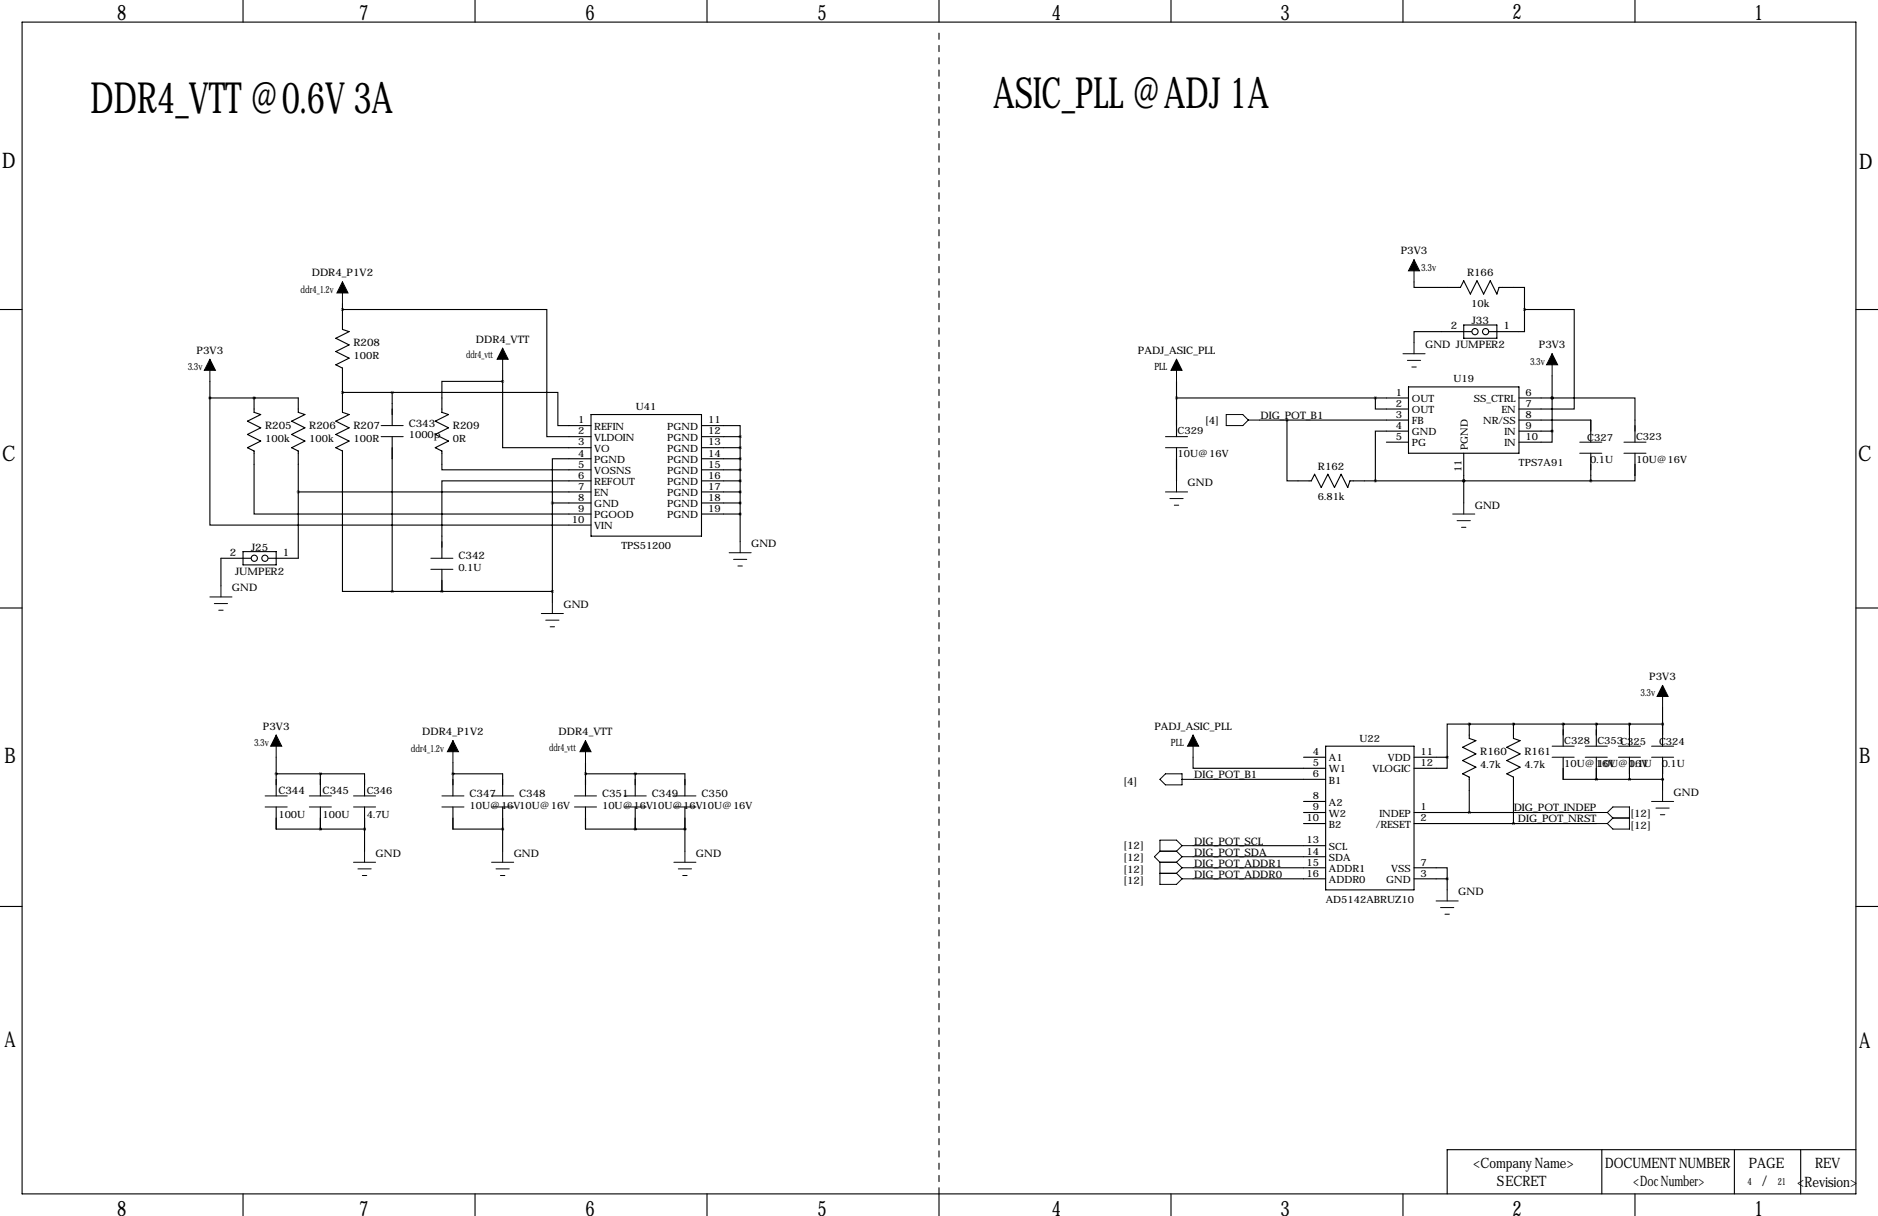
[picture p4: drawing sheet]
<svg xmlns="http://www.w3.org/2000/svg" width="432mm" height="279mm" viewBox="0 0 432 279" stroke-linecap="round" stroke-linejoin="round" font-family="sans-serif">
<g fill="none" stroke="#000" stroke-width=".25">
<path d="M5.1 5.1h421.6v269.2h-421.6zM55.9 0v5.1M109.2 0v5.1M162.6 0v5.1M215.9 0v5.1M269.2 0v5.1M322.6 0v5.1M375.9 0v5.1M0 71.1h5.1M78.7 69.8v5.9l1.6 .5-3.1 1.5 3.1 1.5-3.1 1.6 3.1 1.5-3.1 1.5 1.5 .8v10.1l1.6 .5-3.1 1.6 3.1 1.5-3.1 1.5 3.1 1.5-3.1 1.6 1.5 .7v32.3h11.5M78.7 71.1h47v29.2h10.2M325.1 64.8v1.2h10.7l.7-1.5 1.6 3.1 1.5-3.1 1.5 3.1 1.5-3.1 1.6 3.1 .5-1.6h5.8v5.1"/>
<path d="M336.5 74.7h7.7v3h-7.7zM338.3 76.2h-13.2v2.5M350.5 71.1h11.4v22.9h-12.7M350.5 71.1v5.1h-8.1M426.7 71.1h5.1M48.3 91.4v29.3h87.6M48.3 91.4h20.3v3.3l1.5 .5-3 1.6 3 1.5-3 1.5 3 1.5-3 1.6 1.5 .7v24.7h-6.9M48.3 87.6v3.8M58.4 91.4h.1M58.4 91.4v3.3l1.5 .5-3 1.6 3 1.5-3 1.5 3 1.5-3 1.6 1.5 .7v14.5h77.5M78.7 90.2h11.5M90.2 90.2h38.1v7.6h7.6"/>
<path d="M90.2 90.2v7.6M115.6 87.6h-14v7.1l1.5 .5-3 1.6 3 1.5-3 1.5 3 1.5-3 1.6 1.5 .7v4.3h34.3M115.6 87.6v15.3h20.3M115.6 85.1v2.5M135.9 95.2h25.4v28h-25.4zM161.3 97.8h8.9v2.5M270.5 91.4h53.3M270.5 87.6v12.7M289.6 96.5h34.2M295.9 96.5v14h5.6l.8-1.5 1.5 3 1.5-3 1.5 3 1.6-3 1.5 3 .5-1.5h55.4M316.2 91.4v2.6h7.6M323.8 99.1h-7.6v11.4"/>
<path d="M323.8 88.9h25.4v15.2h-25.4zM349.2 91.4h7.7M349.2 96.5h16.6v5.1M349.2 99.1h7.7M356.9 99.1v2.5h-7.7M356.9 91.4h19v10.2M356.9 91.4h.1M356.9 86.4v12.7M68.6 113h67.3M90.2 100.3v35.6M127 115.6h8.9M127 115.6v22.8"/>
<path d="M135.9 105.4h-8.9v10.2M135.9 110.5h-34.3v17.8M161.3 100.3h8.9M161.3 102.9h8.9M161.3 105.4h8.9M161.3 107.9h8.9M161.3 110.5h8.9M161.3 113h8.9M161.3 115.6h8.9M161.3 118.1h8.9M170.2 100.3v24.2M270.5 102.9v7.6"/>
<path d="M318.8 101.6h5M336.5 110.5h.1M336.5 104.1v11.5M365.8 104.1v6.4M375.9 104.1v6.4h-10.1M0 139.7h5.1M55.9 126.7h7.6v3.1h-7.6zM57.7 128.3h-6.9v6.3M90.2 135.9h36.8M101.6 135.9h.1M101.6 130.8v5.1M426.7 139.7h5.1"/>
<path d="M63.5 177.8h.1M63.5 174v8.9M63.5 177.8h20.3v5.1M73.7 177.8h.1M73.7 177.8v5.1M104.1 177.8h.1M104.1 177.8h11.5v5.1M104.1 175.3v7.6M134.6 177.8h.1M134.6 177.8h22.9v5.1M134.6 175.3v7.6M146 177.8h.1"/>
<path d="M146 177.8v5.1M274.3 174v2.5h30.5M274.3 179.1h30.5M299.7 174h5.1M304.8 171.4h20.3v33.1h-20.3zM325.1 174h7.6M332.7 174v2.5h-7.6M337.8 166.4h.1M337.8 166.4h-5.1v7.6M337.8 166.4v3.3l1.5 .5-3 1.5 3 1.5-3 1.6 3 1.5-3 1.5 1.5 .8v8.1M337.8 166.4h44.5M348 166.4h.1"/>
<path d="M348 166.4v3.3l1.5 .5-3 1.5 3 1.5-3 1.6 3 1.5-3 1.5 1.5 .8v10.6M359.4 166.4h.1M359.4 174v5.1h22.9M359.4 166.4v5M367 179.1h.1M367 166.4h.1M367 166.4v5M367 174v5.1M374.6 179.1h.1M374.6 166.4h.1M374.6 166.4v5M374.6 174v5.1"/>
<path d="M382.3 166.4h.1M382.3 179.1h.1M382.3 162.6v8.8M382.3 174v7.6M63.5 185.4v5.1h20.3M73.7 190.5h.1M73.7 185.4v5.1M83.8 190.5h.1M83.8 185.4v10.2M104.1 185.4v5.1h11.5M115.6 190.5h.1M115.6 185.4v10.2"/>
<path d="M134.6 185.4v5.1h22.9M146 190.5h.1M146 185.4v5.1M157.5 190.5h.1M157.5 185.4v10.2M274.3 199.4h30.5M274.3 194.3h30.5M274.3 196.8h30.5M299.7 186.7h5.1M299.7 189.2h5.1M299.7 184.1h5.1M325.1 199.4h7.6v2.5"/>
<path d="M325.1 186.7h41.9M325.1 189.2h41.9M0 208.3h5.1M274.3 201.9h30.5M325.1 201.9h7.6M332.7 201.9v2.6M426.7 208.3h5.1M55.9 274.3v5.1M109.2 274.3v5.1M162.6 274.3v5.1M215.9 274.3v5.1M269.2 274.3v5.1"/>
<path d="M322.6 274.3v5.1M368.3 264.2v10.1M375.9 274.3v5.1M398.8 264.2v10.1M414 264.2v10.1M426.7 264.2h-94v10.1"/>
<circle cx="339.1" cy="76.2" r=".71"/>
<circle cx="341.6" cy="76.2" r=".71"/>
<circle cx="58.5" cy="128.3" r=".71"/>
<circle cx="60.9" cy="128.3" r=".71"/>
</g>
<path d="M215.9 7.6v266.7" fill="none" stroke="#000" stroke-width=".25" stroke-dasharray="1.4 1.4"/>
<g fill="none" stroke="#000" stroke-width=".23">
<path d="M325.1 59.7v5.1M78.7 64.8v5M325.1 78.7v2.6M48.3 82.5v5.1M87.6 97.8h5.1M115.6 80v5.1M270.5 82.5v5.1M281.9 95.2h3.9l1.2 1.3-1.2 1.3h-3.9zM287 96.5h2.6M322.6 81.3h5.1M323.6 82.8h3M324.6 84.3h1"/>
<path d="M356.9 81.3v5.1M87.6 100.3h5.1M268 100.3h5M268 102.9h5M268 113h5M269 114.6h3M270 116.1h1M270.5 110.5v2.5M334 118.1h5.1M335 119.6h3.1M336.5 115.6v2.5M363.2 104.1h5.1"/>
<path d="M363.2 101.6h5.1M373.4 104.1h5.1M373.4 101.6h5.1M48.3 137.2h5M49.3 138.7h3M50.8 134.6v2.6M99.1 128.3h5M99.1 130.8h5M127 138.4v2.6M167.6 127h5.1M168.7 128.5h3M169.7 130h1"/>
<path d="M170.2 124.5v2.5M336 121.2h1.1M50.3 140.2h1M124.5 141h5M125.5 142.5h3M126.5 144h1M382.3 157.5v5.1M63.5 168.9v5.1M104.1 170.2v5.1M134.6 170.2v5.1M268 177.8h3.8v2.5h-3.8l-1.3-1.2zM271.8 179.1h2.5"/>
<path d="M274.3 168.9v5.1M356.9 171.4h5M356.9 174h5M364.5 171.4h5.1M364.5 174h5.1M372.1 171.4h5.1M372.1 174h5.1M379.7 171.4h5.1M379.7 174h5.1M61 182.9h5M61 185.4h5M71.1 182.9h5.1"/>
<path d="M71.1 185.4h5.1M81.3 182.9h5.1M81.3 185.4h5.1M81.3 198.1h5.1M82.3 199.6h3M83.8 195.6v2.5M101.6 182.9h5.1M101.6 185.4h5.1M113 182.9h5.1M113 185.4h5.1M113 198.1h5.1M114 199.6h3.1"/>
<path d="M115.6 195.6v2.5M132.1 182.9h5.1M132.1 185.4h5.1M143.5 182.9h5.1M143.5 185.4h5.1M154.9 182.9h5.1M154.9 185.4h5.1M154.9 198.1h5.1M156 199.6h3M157.5 195.6v2.5M266.7 198.1h3.8M266.7 198.1v5.1h3.8l1.3-1.3"/>
<path d="M266.7 195.6h3.8M266.7 195.6l-1.3 1.2 1.3 1.3M270.5 195.6l1.3 1.2M270.5 198.1l1.3 1.3M271.8 194.3h2.5M271.8 194.3l-1.3-1.3h-3.8v2.6M271.8 194.3l-1.3 1.3M271.8 196.8h2.5M271.8 196.8l-1.3 1.3M271.8 199.4h2.5M271.8 199.4l-1.3 1.3M367 186.7h2.6"/>
<path d="M367 189.2h2.6M369.6 186.7l1.2-1.3h3.8v5.1h-3.8l-1.2-1.3M369.6 186.7l1.2 1.3M370.8 188h3.8M370.8 188l-1.2 1.2M379.7 184.1h5.1M380.7 185.7h3.1M381.8 187.2h1M382.3 181.6v2.5M83.3 201.2h1M115.1 201.2h1M157 201.2h1"/>
<path d="M266.7 200.7h3.8M270.5 200.7l1.3 1.2M271.8 201.9h2.5M330.2 207h5.1M331.2 208.5h3.1M332.2 210.1h1M332.7 204.5v2.5"/>
</g>
<path d="M325.1 59.7l1.3 2.5h-2.6zM78.7 64.8l1.3 2.5h-2.5zM48.3 82.5l1.2 2.6h-2.5zM115.6 80l1.2 2.5h-2.5zM270.5 82.5l1.3 2.6h-2.6zM356.9 81.3l1.2 2.5h-2.5zM382.3 157.5l1.2 2.5h-2.5zM63.5 168.9l1.3 2.5h-2.6zM104.1 170.2l1.3 2.5h-2.5zM134.6 170.2l1.3 2.5h-2.6zM274.3 168.9l1.3 2.5h-2.6z" fill="#000" stroke="#000" stroke-width=".23"/>
<path d="M48.2 91.4a.05 .05 0 0 0 .1 0 .05 .05 0 0 0-.1 0zM90.1 135.9a.05 .05 0 0 0 .1 0 .05 .05 0 0 0-.1 0zM78.7 90.2a.05 .05 0 0 0 .1 0 .05 .05 0 0 0-.1 0zM90.1 90.2a.05 .05 0 0 0 .1 0 .05 .05 0 0 0-.1 0zM78.7 71.1a.05 .05 0 0 0 .1 0 .05 .05 0 0 0-.1 0zM115.5 87.6a.05 .05 0 0 0 .1 0 .05 .05 0 0 0-.1 0zM73.6 177.8a.05 .05 0 0 0 .1 0 .05 .05 0 0 0-.1 0zM73.6 190.5a.05 .05 0 0 0 .1 0 .05 .05 0 0 0-.1 0zM115.5 190.5a.05 .05 0 0 0 .1 0 .05 .05 0 0 0-.1 0zM104.1 177.8a.05 .05 0 0 0 .1 0 .05 .05 0 0 0-.1 0zM146 177.8a.05 .05 0 0 0 .1 0 .05 .05 0 0 0-.1 0zM146 190.5a.05 .05 0 0 0 .1 0 .05 .05 0 0 0-.1 0zM332.7 201.9a.05 .05 0 0 0 .1 0 .05 .05 0 0 0-.1 0zM367 179.1a.05 .05 0 0 0 .1 0 .05 .05 0 0 0-.1 0zM374.6 179.1a.05 .05 0 0 0 .1 0 .05 .05 0 0 0-.1 0zM382.2 179.1a.05 .05 0 0 0 .1 0 .05 .05 0 0 0-.1 0zM367 166.4a.05 .05 0 0 0 .1 0 .05 .05 0 0 0-.1 0zM374.6 166.4a.05 .05 0 0 0 .1 0 .05 .05 0 0 0-.1 0zM332.7 174a.05 .05 0 0 0 .1 0 .05 .05 0 0 0-.1 0zM336.5 110.5a.05 .05 0 0 0 .1 0 .05 .05 0 0 0-.1 0zM316.2 110.5a.05 .05 0 0 0 .1 0 .05 .05 0 0 0-.1 0zM316.2 91.4a.05 .05 0 0 0 .1 0 .05 .05 0 0 0-.1 0zM382.2 166.4a.05 .05 0 0 0 .1 0 .05 .05 0 0 0-.1 0zM356.8 99.1a.05 .05 0 0 0 .1 0 .05 .05 0 0 0-.1 0zM336.5 110.5a.05 .05 0 0 0 .1 0 .05 .05 0 0 0-.1 0zM356.8 91.4a.05 .05 0 0 0 .1 0 .05 .05 0 0 0-.1 0zM356.8 91.4a.05 .05 0 0 0 .1 0 .05 .05 0 0 0-.1 0zM365.7 110.5a.05 .05 0 0 0 .1 0 .05 .05 0 0 0-.1 0z" fill="#000" stroke="#000" stroke-width=".63"/>
<g font-size="9.9">
<text x="20.8" y="25.9">DDR4_VTT @0.6V 3A</text>
<text x="228.3" y="24.9">ASIC_PLL @ADJ 1A</text>
</g>
<g font-size="4.9">
<text x="26.9" y="4.6">8</text>
<text x="82.5" y="4.6">7</text>
<text x="134.6" y="4.6">6</text>
<text x="188" y="4.6">5</text>
<text x="241.8" y="4.6">4</text>
<text x="294.4" y="4.6">3</text>
<text x="347.7" y="4.3">2</text>
<text x="403.4" y="4.6">1</text>
<text x=".5" y="38.6">D</text>
<text x="427.5" y="38.9">D</text>
<text x=".5" y="105.9">C</text>
<text x="427.2" y="105.9">C</text>
<text x="1" y="175.3">B</text>
<text x="427.5" y="175.3">B</text>
<text x="1" y="240.5">A</text>
<text x="427.5" y="240.8">A</text>
<text x="26.9" y="279.3">8</text>
<text x="82.5" y="279.3">7</text>
<text x="134.6" y="279.3">6</text>
<text x="188" y="279.3">5</text>
<text x="241.8" y="279.3">4</text>
<text x="294.4" y="279.3">3</text>
<text x="347.7" y="279.3">2</text>
<text x="403.4" y="279.3">1</text>
</g>
<g font-size="3.3">
<text x="338.7" y="268.3">&lt;Company Name&gt;</text>
<text x="369.1" y="268.5">DOCUMENT NUMBER</text>
<text x="402.1" y="268.5">PAGE</text>
<text x="417.3" y="268.5">REV</text>
<text x="344.2" y="272.5">SECRET</text>
<text x="375.5" y="272.5">&lt;Doc Number&gt;</text>
<text x="405.1" y="272.5">/</text>
<text x="413.2" y="272.6">&lt;Revision&gt;</text>
</g>
<g font-size="2.4">
<text x="322.1" y="58.4">P3V3</text>
<text x="71.7" y="63.5">DDR4_P1V2</text>
<text x="337.3" y="63.5">R166</text>
<text x="333.6" y="75.7">2</text>
<text x="338.4" y="74.4">J33</text>
<text x="345.7" y="75.7">1</text>
<text x="45.2" y="81.3">P3V3</text>
<text x="81.3" y="79.5">R208</text>
<text x="109.4" y="78.7">DDR4_VTT</text>
<text x="261.6" y="81.3">PADJ_ASIC_PLL</text>
<text x="327.7" y="80">GND JUMPER2</text>
<text x="353.8" y="80">P3V3</text>
<text x="61" y="98.6">R205</text>
<text x="71.1" y="98.6">R206</text>
<text x="81.3" y="98.6">R207</text>
<text x="94" y="98">C343</text>
<text x="104.1" y="98.6">R209</text>
<text x="277.1" y="97.5">[4]</text>
<text x="289.8" y="96.3">DIG_POT_B1</text>
<text x="303" y="107.9">R162</text>
<text x="273" y="111.8">GND</text>
<text x="339.1" y="116.8">GND</text>
<text x="172.7" y="125.7">GND</text>
<text x="52.9" y="127.8">2</text>
<text x="57.7" y="126.5">J25</text>
<text x="65" y="127.8">1</text>
<text x="105.4" y="128.5">C342</text>
<text x="53.3" y="135.9">GND</text>
<text x="54.1" y="132">JUMPER2</text>
<text x="129.5" y="139.7">GND</text>
<text x="379.2" y="156.2">P3V3</text>
<text x="60.5" y="167.6">P3V3</text>
<text x="265.4" y="167.6">PADJ_ASIC_PLL</text>
<text x="97.1" y="168.9">DDR4_P1V2</text>
<text x="128.4" y="168.9">DDR4_VTT</text>
<text x="340.4" y="173.5">R160</text>
<text x="350.5" y="173.5">R161</text>
<text x="274.6" y="178.8">DIG_POT_B1</text>
<text x="64" y="182.4">C344</text>
<text x="74.2" y="182.4">C345</text>
<text x="107.9" y="183.1">C347</text>
<text x="119.4" y="183.1">C348</text>
<text x="138.4" y="183.1">C351</text>
<text x="149.9" y="183.1">C349</text>
<text x="161.3" y="183.1">C350</text>
<text x="258.3" y="180.3">[4]</text>
<text x="384.8" y="182.9">GND</text>
<text x="348" y="186.4">DIG_POT_INDEP</text>
<text x="349" y="189">DIG_POT_NRST</text>
<text x="374.9" y="187.7">[12]</text>
<text x="374.9" y="190.4">[12]</text>
<text x="86.4" y="196.8">GND</text>
<text x="118.1" y="196.8">GND</text>
<text x="160" y="196.8">GND</text>
<text x="258.3" y="195">[12]</text>
<text x="258.3" y="197.8">[12]</text>
<text x="274.6" y="194.1">DIG_POT_SCL</text>
<text x="274.6" y="196.6">DIG_POT_SDA</text>
<text x="258.3" y="200.6">[12]</text>
<text x="258.3" y="203.1">[12]</text>
<text x="274.6" y="199.1">DIG_POT_ADDR1</text>
<text x="274.6" y="201.7">DIG_POT_ADDR0</text>
<text x="335.3" y="205.7">GND</text>
</g>
<g font-size="2.3">
<text x="326.8" y="62.2">3.3v</text>
<text x="69.1" y="67.3">ddr4_1.2v</text>
<text x="338.3" y="70.5">10k</text>
<text x="81.3" y="82.4">100R</text>
<text x="107.2" y="82.3">ddr4_vtt</text>
<text x="351.8" y="83.8">3.3v</text>
<text x="43.2" y="85.1">3.3v</text>
<text x="265.4" y="85.1">PLL</text>
<text x="334.2" y="87.9">U19</text>
<text x="146.2" y="94.2">U41</text>
<text x="320.9" y="90.9">1</text>
<text x="320.9" y="93.5">2</text>
<text x="324.6" y="92.4">OUT</text>
<text x="324.6" y="94.9">OUT</text>
<text x="338.9" y="92.4">SS_CTRL</text>
<text x="345.2" y="94.9">EN</text>
<text x="350.8" y="90.9">6</text>
<text x="350.8" y="93.5">7</text>
<text x="61" y="101.5">100k</text>
<text x="71.1" y="101.5">100k</text>
<text x="81.3" y="101.5">100R</text>
<text x="94" y="100.7">1000p</text>
<text x="104.1" y="101.5">0R</text>
<text x="132.9" y="97.3">1</text>
<text x="132.9" y="99.8">2</text>
<text x="136.7" y="98.7">REFIN</text>
<text x="136.7" y="101.3">VLDOIN</text>
<text x="153.4" y="98.7">PGND</text>
<text x="153.4" y="101.3">PGND</text>
<text x="162.8" y="97.3">11</text>
<text x="162.8" y="99.8">12</text>
<text x="270.8" y="99.8">C329</text>
<text x="320.9" y="96">3</text>
<text x="320.9" y="98.6">4</text>
<text x="320.9" y="101.1">5</text>
<text x="324.6" y="97.5">FB</text>
<text x="324.6" y="100">GND</text>
<text x="341" y="97.5">NR/SS</text>
<text x="345.9" y="100">IN</text>
<text x="350.8" y="96">8</text>
<text x="350.8" y="98.6">9</text>
<text x="350.8" y="101.1">10</text>
<text x="364.9" y="101.2">C327</text>
<text x="376.2" y="101.1">C323</text>
<text x="132.9" y="102.4">3</text>
<text x="132.9" y="104.9">4</text>
<text x="132.9" y="107.4">5</text>
<text x="136.7" y="103.8">VO</text>
<text x="136.7" y="106.4">PGND</text>
<text x="153.4" y="103.8">PGND</text>
<text x="153.4" y="106.4">PGND</text>
<text x="162.8" y="102.4">13</text>
<text x="162.8" y="104.9">14</text>
<text x="162.8" y="107.4">15</text>
<text x="270.8" y="105">10U@16V</text>
<text x="324.6" y="102.6">PG</text>
<text x="337.5" y="103.4" transform="rotate(-90 337.5 103.4)">PGND</text>
<text x="345.9" y="102.6">IN</text>
<text x="349.2" y="107.1">TPS7A91</text>
<text x="365.6" y="106.4">0.1U</text>
<text x="376.2" y="106.3">10U@16V</text>
<text x="132.9" y="110">6</text>
<text x="132.9" y="112.5">7</text>
<text x="136.7" y="108.9">VOSNS</text>
<text x="136.7" y="111.4">REFOUT</text>
<text x="136.7" y="114">EN</text>
<text x="153.4" y="108.9">PGND</text>
<text x="153.4" y="111.4">PGND</text>
<text x="153.4" y="114">PGND</text>
<text x="162.8" y="110">16</text>
<text x="162.8" y="112.5">17</text>
<text x="336" y="108.6" transform="rotate(-90 336 108.6)">11</text>
<text x="132.9" y="115.1">8</text>
<text x="132.9" y="117.6">9</text>
<text x="136.7" y="116.5">GND</text>
<text x="136.7" y="119.1">PGOOD</text>
<text x="153.4" y="116.5">PGND</text>
<text x="153.4" y="119.1">PGND</text>
<text x="162.8" y="115.1">18</text>
<text x="162.8" y="117.6">19</text>
<text x="303" y="114.9">6.81k</text>
<text x="131.5" y="120.1">10</text>
<text x="136.7" y="121.6">VIN</text>
<text x="105.4" y="131.2">0.1U</text>
<text x="142.9" y="126.1">TPS51200</text>
<text x="377.2" y="160">3.3v</text>
<text x="58.4" y="171.4">3.3v</text>
<text x="94.5" y="172.7">ddr4_1.2v</text>
<text x="126.2" y="172.5">ddr4_vtt</text>
<text x="269.2" y="171.4">PLL</text>
<text x="301.9" y="173.5">4</text>
<text x="312.6" y="170.4">U22</text>
<text x="326.6" y="173.5">11</text>
<text x="359.7" y="170.9">C328</text>
<text x="367.3" y="170.9">C353C325</text>
<text x="381.5" y="171.1">C324</text>
<text x="301.9" y="176">5</text>
<text x="301.9" y="178.6">6</text>
<text x="305.6" y="174.9">A1</text>
<text x="305.6" y="177.5">W1</text>
<text x="315.6" y="177.5">VLOGIC</text>
<text x="319.1" y="174.9">VDD</text>
<text x="326.6" y="176">12</text>
<text x="340.4" y="176.4">4.7k</text>
<text x="350.5" y="176.4">4.7k</text>
<text x="359.7" y="176.2">10U@16V</text>
<text x="367.3" y="176.2">10U@16V</text>
<text x="374.5" y="176.3">0.1U</text>
<text x="382.1" y="176.3">0.1U</text>
<text x="84.3" y="182.4">C346</text>
<text x="107.9" y="185.8">10U@16V10U@16V</text>
<text x="138.4" y="185.8">10U@16V10U@16V10U@16V</text>
<text x="301.9" y="183.6">8</text>
<text x="305.6" y="180">B1</text>
<text x="305.6" y="185.1">A2</text>
<text x="64" y="187.8">100U</text>
<text x="74.2" y="187.8">100U</text>
<text x="84.3" y="187.8">4.7U</text>
<text x="300.4" y="188.7">10</text>
<text x="301.9" y="186.2">9</text>
<text x="305.6" y="187.6">W2</text>
<text x="305.6" y="190.2">B2</text>
<text x="316.3" y="190.2">/RESET</text>
<text x="317.1" y="187.6">INDEP</text>
<text x="326.6" y="186.2">1</text>
<text x="326.6" y="188.7">2</text>
<text x="300.4" y="193.8">13</text>
<text x="300.4" y="196.3">14</text>
<text x="305.6" y="195.3">SCL</text>
<text x="305.6" y="197.8">SDA</text>
<text x="300.4" y="198.9">15</text>
<text x="300.4" y="201.4">16</text>
<text x="305.6" y="200.3">ADDR1</text>
<text x="305.6" y="202.9">ADDR0</text>
<text x="318.7" y="202.9">GND</text>
<text x="319.9" y="200.3">VSS</text>
<text x="326.6" y="201.4">3</text>
<text x="326.6" y="198.9">7</text>
<text x="304.8" y="207.4">AD5142ABRUZ10</text>
<text x="401.8" y="272.2">4</text>
<text x="408.7" y="272.2">21</text>
</g>
</svg>
